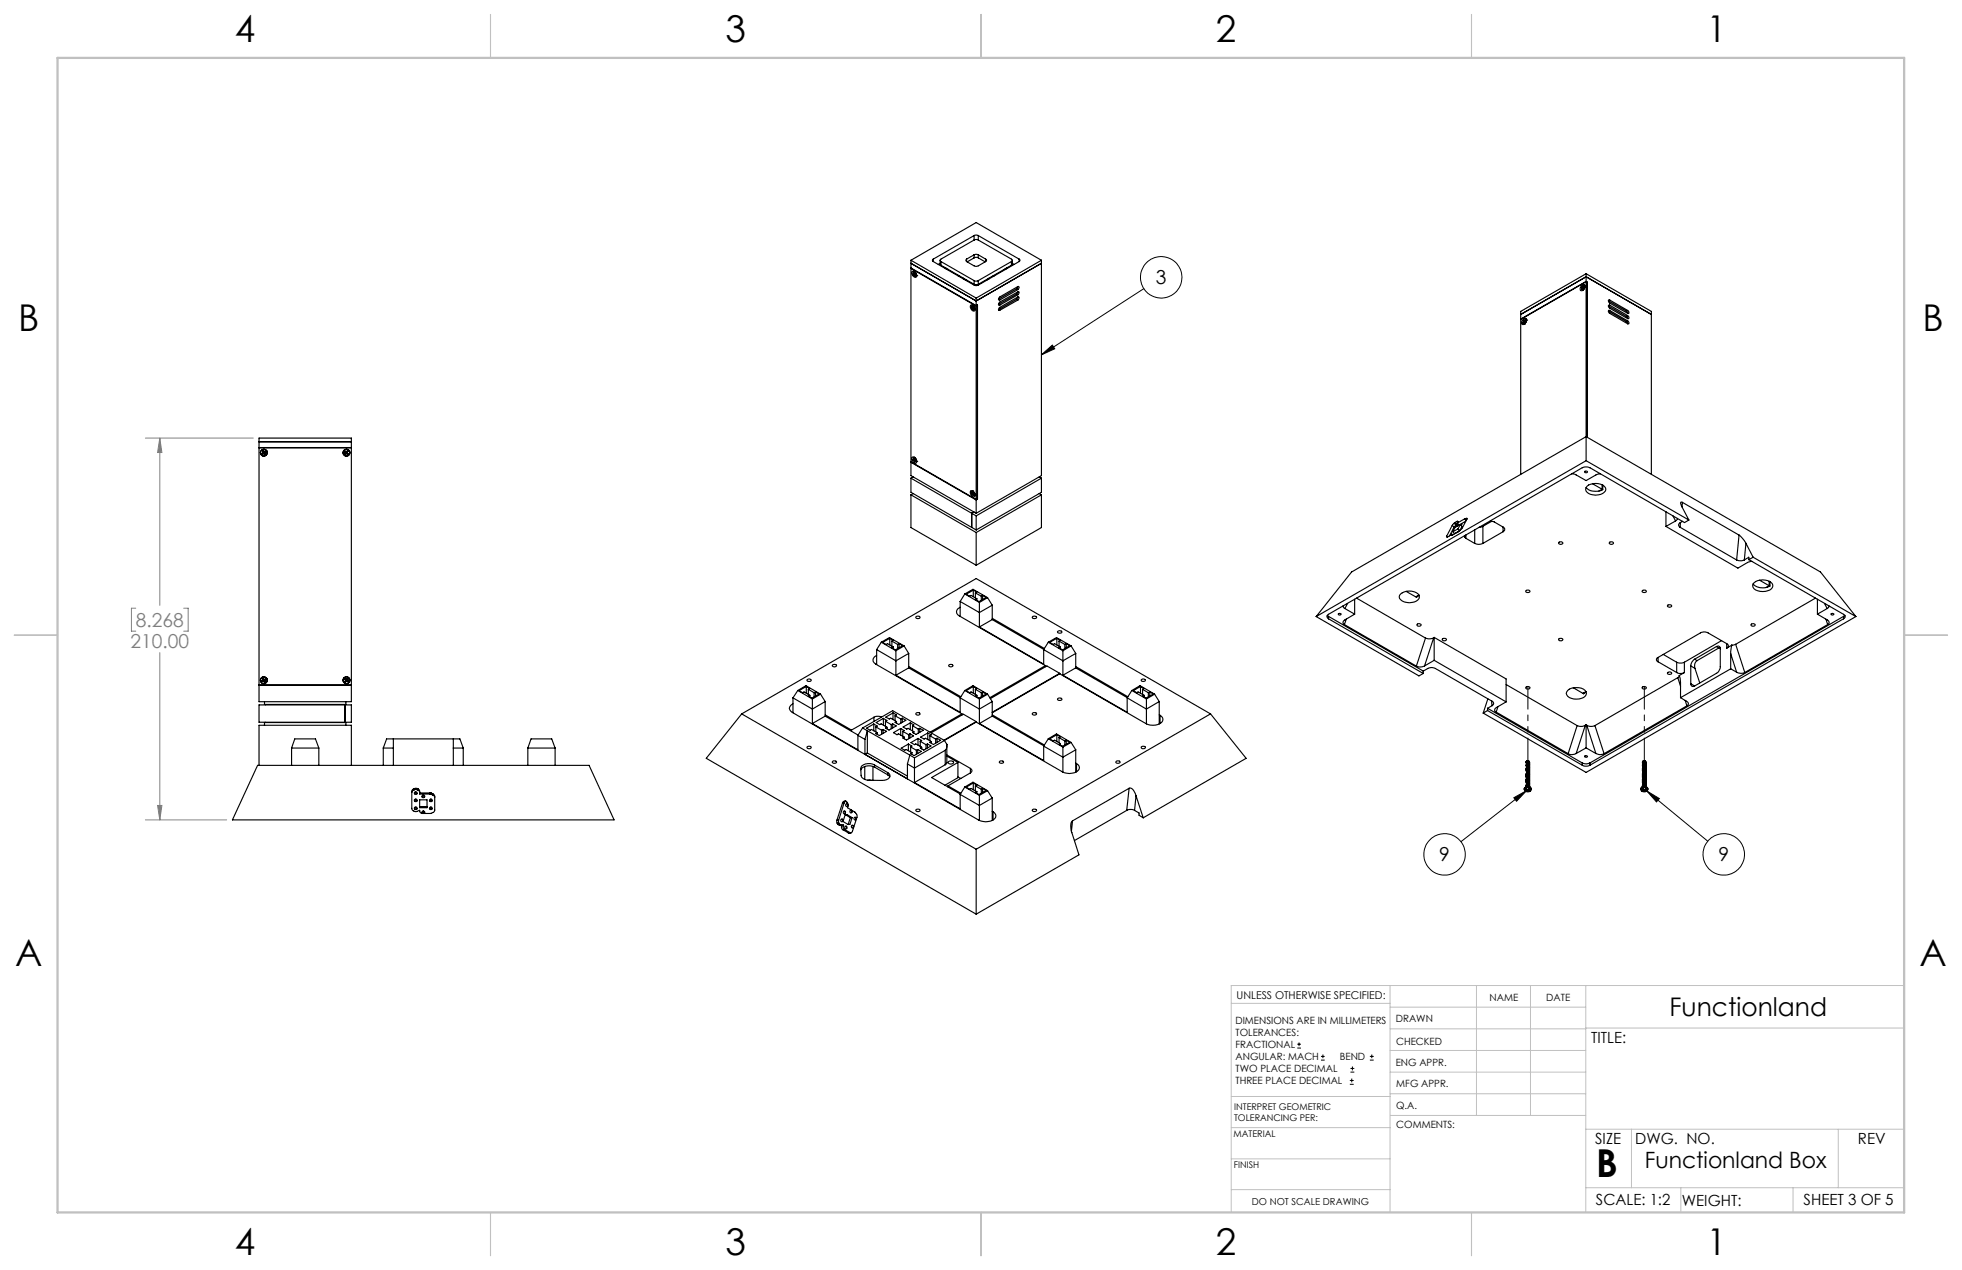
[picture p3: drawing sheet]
<svg xmlns="http://www.w3.org/2000/svg" width="432mm" height="279mm" viewBox="0 0 432 279" stroke-linecap="round" stroke-linejoin="round" font-family="sans-serif">
<g fill="none" stroke="#000" stroke-width=".22">
<path d="M229.2 78.1l2.4-2.2 .5 .8zM251.7 63.5l-22.5 14.6M333.2 175.5l2.8-1.5-2.2 2.3zM336 174l-14.5 11.2M362.4 174l13.4 11.1M362.4 174l2.8 1.7-.6 .7zM285.5 230.6h.8M285.5 229.7h.8M285.9 229.3v.9M290.7 233.2h.8M290.7 232.4h.8M291.1 232v.8"/>
<path d="M297.1 238.5h.8M297.1 237.7h.8M297.2 235.9h.9M297.2 235.1h.9M297.5 237.3v.8M297.6 234.6v.9M301.5 233.2h.8M301.5 232.4h.8M301.9 232v.8"/>
<circle cx="255.6" cy="61" r="4.6"/>
<circle cx="317.9" cy="188" r="4.6"/>
<circle cx="379.4" cy="188" r="4.6"/>
</g>
<path d="M32 96.4h23.7M35.2 96.4l.4 3.2h-.9zM35.2 96.4v36.8M29.9 133.8h-1v5.1h1M40.4 133.8h1v5.1h-1M35.2 143.6v36.8M34.7 177.2h.9l-.4 3.2zM32 180.4h17.9" fill="none" stroke="#808080" stroke-width=".22"/>
<g fill="none" stroke="#c0c0c0" stroke-width=".22">
<path d="M305.9 216.8v49.9M324.9 216.8v28.6M336.8 216.8v28.6M349 216.8v49.9M419.1 216.8h-148.1v49.9M271 220.7h34.9M305.9 231.1h43.1M305.9 226.3h43.1M305.9 221.6h43.1M305.9 235.9h43.1M349 226.2h70.1M271 255h34.9"/>
<path d="M271 248.1h35M271 241.2h35M305.9 240.6h43.1M306 245.4h43M349 248.4h70.1M359.1 248.4v12.9M404.6 248.4v12.9M271 261.7h34.9M349 261.3h70.1M369.9 261.3v5.4M394.6 261.3v5.4"/>
</g>
<path d="M108 3.2v9.5M215.9 3.2v9.5M323.8 3.2v9.5M3.1 139.7h9.6M419.1 139.7h9.5M108 266.7v9.6M215.9 266.7v9.6M323.8 266.7v9.6" fill="none" stroke="#c0c0c0" stroke-width=".25"/>
<path d="M12.7 12.7h406.4v254h-406.4z" fill="none" stroke="#c0c0c0" stroke-width=".5"/>
<path d="M229.2 78.1l2.4-2.2 .5 .8zM362.4 174l2.8 1.7-.6 .7zM333.2 175.5l2.8-1.5-2.2 2.3z" fill="#000"/>
<path d="M35.2 96.4l.4 3.2h-.9zM34.7 177.2h.9l-.4 3.2z" fill="#808080"/>
<g fill="none" stroke="#000" stroke-width=".25">
<path d="M200.5 57.3v1.6l14.3 8.3M200.5 59.1v42.5l14.3 8.3M200.5 59.1l14.3 8.2M200.5 57.3l14.3-8.3 14.4 8.3M200.5 57.3l14.3 8.3M200.5 57.9l14.3 8.3 14.4-8.3M200.6 59l-.1 .1M200.8 59.7a.86 .86 0 0 1 .8 1.3 .84 .84 0 0 1-.8-.4 .84 .84 0 0 1 0-.9zM201.2 59.7h.1M201.2 59.7l.4 .4 .2 .5M205.4 57.5l9.3 5.3 .6-.1 9-5.2M205.4 57a.29 .29 0 0 0-.2 .3 .29 .29 0 0 0 .2 .2"/>
<path d="M205.4 57v.5M206.9 57.3v.9l.2 .1M206.9 57.9l-.4 .3M207.1 57.5l7.3 4.2M207.1 58.3l7.3 4.2M207.1 57.5v.8M208.1 58.9l-.1 .2M208.2 59v.2M208.6 59.2l-.1 .1M212.7 57.5l2 1.1 .6-.1 1.6-1M212.7 57a.29 .29 0 0 0-.2 .3 .29 .29 0 0 0 .2 .2M212.7 57v.5"/>
<path d="M214.4 51.8h.9M214.4 52.8l.4-.1 .5 .1M214.4 52.8l-7.3 4.2a.29 .29 0 0 0-.2 .3 .29 .29 0 0 0 .2 .2M214.4 56.1h.9M214.4 56.7h.9M214.4 51.8l-9 5.2M214.4 56.1l-1.7 .9M214.4 51.8v1M214.4 56.1v.6M214.4 56.7l-1.5 .9M215.3 52.8l7.3 4.2a.29 .29 0 0 1 .2 .3 .29 .29 0 0 1-.2 .2M215.3 51.8l9 5.2"/>
<path d="M215.3 56.1l1.6 .9M215.3 51.8v1M215.3 56.1v.6M215.3 56.7l1.5 .9M216.9 57a.27 .27 0 0 1 .2 .3 .27 .27 0 0 1-.2 .2M216.9 57v.5M221.1 59.2l.1 .1M221.5 59v.2M221.6 58.9l.1 .2M222.6 57.5l-7.3 4.2M222.6 57.5v.8M222.6 58.3l-7.3 4.2"/>
<path d="M222.8 57.3v.9l-.2 .1M222.8 57.9l.4 .3M224.3 57a.29 .29 0 0 1 .2 .3 .29 .29 0 0 1-.2 .2M224.3 57v.5M229.2 57.3v47.3l-14.4 8.3M229.2 57.3l-14.4 8.3M201 60.4h.1M201 60.3v.1M201.1 60.1l-.1-.2 .3 .4M201.1 60.4l.1 .1M201.1 60.1v.2M201.1 60.3h.1"/>
<path d="M201.1 60.3h-.1M201.1 60.3l.1-.1-.2 .1M201.2 60.1h-.1M201.2 60.3l-.2 .1M201.2 60.5l.1 .1M201.3 60.6v.1M201.3 60.3h-.1M201.3 60.3h.2l-.1 .1M201.3 60.4l.1 .3M201.3 60.5v.1M201.3 60.3l-.2 .1M201.4 60.7h-.1"/>
<path d="M201.4 60.4h-.1M201.4 60.4l.1-.1-.2 .1M201.5 60.3l-.3 .2M201.8 60.6h.1M211.1 60.7h-.2M212.1 61.2l-.1 .1M212.2 61.3v.2M212.6 61.5l-.2 .1M213.6 67.1a.87 .87 0 0 1 .9 1.3 .9 .9 0 0 1-.9-1.3zM213.8 67.5l.1 .1M213.9 67.9h.1M213.9 67.4l-.1 .1"/>
<path d="M213.9 67.6l.1 .1M213.9 67.4l.1 .1M213.9 67.8v.1M214 67.7l.2-.2 .1 .2-.1 .1M214 67.5l.1 .1M214 67.7l-.1 .1M214 67.9h.1M214 67.5l-.1 .1M214 67.8l.1 .1M214.1 67.1h.1M214.1 67.1l.4 .5 .1 .5M214.1 67.9l.1 .1"/>
<path d="M214.2 68l.1 .2M214.2 67.8v.1M214.2 67.7l-.3 .2M214.2 67.8l-.1 .1M214.2 67.8l-.2 .1M214.2 67.7l-.3 .1M214.2 67.9l.1 .3M214.2 67.9v.1M214.3 67.6l-.1 .1M214.3 68.1v.1M214.4 61.7h.9M214.4 62.5h.9"/>
<path d="M214.4 61.7v.8M214.6 68.1h.1M214.8 62.7v.1M214.8 65.6v1.6M214.8 67.3v42.6M214.8 67.2l.3-.1v42.7M215.1 67.1l-.3 .2M215.3 61.7v.8M217.1 61.5l.1 .1M217.5 61.3v.2M217.6 61.2l.1 .1M218.5 60.7h.3"/>
<path d="M223.7 63.5l-4 2.3 .3 .2M223.7 63.5l.3 .2M223.7 64.7l-4 2.3 .3 .1M223.7 64.7l.3 .1M223.7 65.8l-4 2.3 .3 .2M223.7 65.8l.3 .2M224 64.2l-4 2.3-.3 .5 .2 .2 .1-.1M224 64.2h.2l.1 .1-.3 .5M224 65.3l-4.1 2.4-.2 .4 .2 .2h.1M224 65.3l.3 .2-.3 .5M224 63l-4 2.3-.3 .5 .3 .2M224 63l.3 .2-.3 .5"/>
<path d="M224 63l-.3 .5M224 64.2l-.3 .5M224 65.3l-.3 .5M224 64.8l-4 2.3M224 66l-4 2.3M224 63.7l-4 2.3M334.7 69.2l14.4-8.3 14.3 8.3M334.7 70.2h.1M335.1 71h.1M335.2 70.3l.6-.3a.8 .8 0 0 1 0 1 .8 .8 0 0 1-.8 .3l-.1-.5zM335.2 70.6h.1M335.2 70.9l-.1 .1"/>
<path d="M335.2 70.9h.2M335.2 70.6h.2M335.3 70.6v.1M335.3 70.7l-.1 .2M335.3 70.7l.3 .2M335.3 70.6l.3 .2M335.4 70.5l-.2 .1M335.4 70.5l.1 .1M335.4 70.5l.2 .1h-.1M335.4 70.8l-.2 .3-.1-.1M335.4 70.8l.1 .1M335.4 70.8l.2 .1h-.1"/>
<path d="M335.4 70.6l.2 .1M335.5 71.3h.1M335.5 70.6h-.1M335.6 70.5l.1-.2-.1 .3M335.6 70.8v.1M335.6 70.5l-.1 .1M335.6 70.5h.1M335.6 70.9h-.1M335.6 70.6v.2M336 70.4h.1M336 70.4l-.2 .5-.3 .4M348.1 63.6v.1"/>
<path d="M348.1 63.1v.2M348.1 63.1l.1 .1M348.1 63.1l.2 .2M348.1 63.3l.1 .1M348.1 63.3l.3 .1M348.2 63.5l-.1 .1M348.2 63.5h.1M348.2 63.4v.1M348.2 63.4h.1M348.2 63.2l.3 .2M348.2 62.7l.5-.1a.8 .8 0 0 1 0 .9 .8 .8 0 0 1-.9 .4v-.5zM348.3 63.3l-.1 .1"/>
<path d="M348.3 63.3l.2 .1M348.3 63.1l-.1 .1M348.3 63.1l.2 .3M348.4 63l-.1 .1M348.4 63v.1M348.4 63.4l-.3 .2M348.4 62.9h.1M348.4 63.1l.1 .2M348.4 62.9v.1M348.5 63.3h.1l-.2 .1M348.5 63.3h.1M348.5 63.4h.1"/>
<path d="M348.5 62.9l-.1 .2M348.8 63h.1M348.8 63l-.1 .5-.4 .4M349.1 60.2v1.7M349.1 62v39.4M349.1 60.2l-14.4 8.3v1.7M349.1 62l-14.4 8.3v34.1M349.1 62l.3 .2M349.1 60.2l14.3 8.3v35.9M349.1 61.9l.3 .2M349.1 61.9l-14.4 8.3M349.4 62.1v34.1"/>
<path d="M349.4 62.1h-.1M354.3 67.1a.34 .34 0 0 0-.4 .4 .34 .34 0 0 0 .4 .3l3.9 2.3M354.3 68.3h-.3v.1l.2 .5 4 2.3M354.3 66a.34 .34 0 0 0-.4 .3 .34 .34 0 0 0 .4 .4l3.9 2.2M354.3 67.1l3.9 2.3M354.3 68.3l3.9 2.3M354.3 66l3.9 2.3M354.3 68.3l-.3 .1 3.9 2.3M354.3 67.1l-.3 .2 3.9 2.3M354.3 66l-.3 .2 3.9 2.2M357.9 70.7l.3 .5M357.9 69.6l.3 .5"/>
<path d="M357.9 68.4l.3 .5M358.2 69.4a.34 .34 0 0 1 .3 .4 .34 .34 0 0 1-.3 .3M358.2 70.6l.3 .3-.1 .4-.2-.1M358.2 68.3l.3 .4-.1 .3-.2-.1M358.2 70.6l-.3 .1M358.2 69.4l-.3 .2M358.2 68.3l-.3 .1M57 96.4h20.3v58h-20.3zM57 98.5h20.3M57 97.2h20.3M57.6 99.7l.1 .2M57.6 99.7l.1 .1"/>
<path d="M57.7 99.8h.1M57.7 99.8v.1M57.8 99.3l.1 .1M57.8 99.3h.1M57.8 99.7h.1M57.8 99.7h-.2M57.8 99.7l-.1 .1M57.9 99.8h.1M57.9 99.8h-.2M57.9 99.4h.1M57.9 99.4l.1 .2M57.9 99.8l-.2 .1"/>
<path d="M57.9 99.4v.2M57.9 99.2l-.1 .1M57.9 99.2h.1M57.9 99.2l.1 .1M57.9 99.6l-.1 .1M57.9 99.6h.1M58 99.6l-.2 .1M58 99.3h.1M58 99.3l.1 .2M58 99.3l.1 .1M58 99.7l.1 .1M58 99.7l-.1 .1"/>
<path d="M58 99.8h-.1M58 99.8h.1M58 99.7v.1M58.1 99.4v.1M58.1 99.8h.1M58.1 99.8l.1 .2M58.2 99.6v.2M58.2 99.6h.1M58.2 100h.1M58.2 99.8l.1 .1M58.2 99.4l-.1 .1M58.2 99.4h.1"/>
<path d="M58.2 99.4h-.1M58.2 99.8h.1M58.3 99.5h.1M58.3 99.5l-.1 .1M58.3 99.9l-.1 .1M58.4 99.3l.1 .1M58.4 99.3l-.2 .1M58.4 99.3h.1M58.5 99.4h.1M58.5 99.4l-.2 .1M75.9 99.4h.1M75.9 99.4l.1 .1"/>
<path d="M75.9 99.9l.1 .1M75.9 99.9h.1M76 99.3l-.1 .1M76 99.9h.1M76 99.3h.1M76 99.3l.1 .1M76 99.5l.1 .1M76 99.5h.1M76 99.9v.1M76 99.7l.1 .1M76.1 99.8l-.1 .1M76.1 99.4l.1 .1"/>
<path d="M76.1 99.4h.1M76.1 99.6l-.1 .1M76.1 99.6v.2M76.1 99.8l-.1 .2M76.1 99.6h.1M76.1 99.8h.1M76.2 99.4v.1M76.3 99.7l.1 .1M76.3 99.7l-.2 .1M76.3 99.7v.1M76.3 99.8h-.2M76.3 99.8h.1"/>
<path d="M76.3 99.6l.1 .1M76.3 99.3l-.1 .1M76.3 99.6h.1M76.3 99.3l.1 .1M76.4 99.4l-.2 .1M76.4 99.8l.1 .1M76.4 99.6l.1 .1M76.4 99.2l.2 .1M76.4 99.4l-.1 .2M76.4 99.2h.1M76.4 99.4h.1M76.4 99.4v.2"/>
<path d="M76.4 99.2l-.1 .1M76.4 99.2v.2M76.4 99.7l.2 .1M76.5 99.7l.1 .1M76.5 99.7l-.1 .1M76.5 99.9h.1M76.6 99.8l-.1 .1M76.6 99.3l-.2 .1M76.6 99.8h.1M200.5 105.2l13.4 7.7M200.5 101.7v2.9l14.3 8.3M200.5 105.2v3.1l13.4 7.7"/>
<path d="M200.5 108.9v7.2l14.3 8.3M200.5 101.7l14.3 8.3M200.5 108.9l14.3 8.3M200.6 101.6l-.1 .1M200.8 100.5a.9 .9 0 0 1 .8 1.4 .9 .9 0 0 1-.8-1.4zM200.9 101.2l.2 .1M201 104.9l-.5 .3M201 108.6l-.5 .3M201.1 101.3h.1M201.1 101.1h-.2v.1M201.1 101.1h.1M201.1 101.1l-.2 .1"/>
<path d="M201.2 101l-.2-.2 .1 .3M201.2 101.3v.1M201.2 101l.1 .1M201.2 100.9l-.1 .1M201.2 100.6l.4 .4 .2 .5M201.2 101.4l.1 .2M201.2 101l-.1 .1M201.3 101.1l.1 .1M201.3 101.1h-.2M201.3 101.1l-.2 .2M201.3 101.3v.3M201.3 101.4h-.1"/>
<path d="M201.4 101.2h.1l-.1 .1M201.4 101.5l-.1 .1M201.4 101.3h-.1M201.4 101.3l.1-.1-.2 .1M201.4 101.2l-.2 .1M201.8 101.5h.1M213.6 108a.8 .8 0 0 1 .8 .4 .8 .8 0 0 1-.1 .9l-.4-.2-.3-.4zM213.8 108.3l.1 .1M213.9 108.3h-.1M213.9 108.8h.1M213.9 108.3l.1 .1M213.9 112.9v3.1"/>
<path d="M213.9 112.9l.9 .6M213.9 116l.9 .6M213.9 108.4l.1 .2M213.9 108.7v.1M214 108.4l.1 .1M214 108.6l-.1 .1M214 108.4h-.1M214 108.7h.1M214 108.7l-.1 .1M214.1 108h.1M214.1 108l.4 .4 .1 .5M214.1 108.8h-.1"/>
<path d="M214.1 108.8l.1 .1M214.1 108.5h.2M214.1 108.5l.1-.1-.2 .2M214.2 108.7l.1 .3M214.2 108.9l.1 .1M214.2 108.7l-.1 .1M214.2 108.7l-.2 .1M214.2 108.5l-.2 .2M214.2 108.8v.1M214.2 108.5l-.3 .2M214.3 108.5h-.1M214.3 108.5l-.1 .2"/>
<path d="M214.3 109h.1M214.3 112.6l-.4 .3M214.6 108.9h.1M214.8 110v2.9M214.8 113.5v3.1M214.8 117.2v7.2M215.1 109.8h.1M215.1 109.7l-.3 .2M215.1 109.8l-.3 .2M228.7 104.9l.5 .3M228.7 108.6l.5 .3M229.2 105.2l-14.4 8.3"/>
<path d="M229.2 105.2v3.1l-14.4 8.3M229.2 108.9v7.2l-14.4 8.3M229.2 108.9l-14.4 8.3M318.4 118v.1h.2M318.4 118l.2 .1M319.4 117.6v.2l.3-.1M319.4 117.6l.2 .1M319.5 117.5l-.9 .6M319.5 117.5l-.1 .1M319.5 117.5l.2 .2M319.6 117.7h.1M319.6 115.6l-1.2 2.4"/>
<path d="M319.6 115.6l.4 .4M320 116l-.9 1.8M320 115.1l-.4 .5M320 115.1l.4 .4M320.2 115l-.2 .1M320.2 115l.4 .4M320.4 115.5l-.4 .5M320.6 115.8l.2-.3-.4 .5M320.6 115.4l-.2 .1M320.6 114.7l-.4 .3M320.6 114.7l.2 .2M320.7 114.7l.2 .1-.2 .3"/>
<path d="M320.7 114.7h-.1M320.7 114.7l.2 .1M320.9 115.2l-.3 .2M320.9 116.3l.3 .4M320.9 116.3l-1.1 .7M321.1 116.9l-1.4 .8M321.1 116.9l-1 .5-.3-.4M321.4 115.4l.4 .4-.5 .9M321.4 115.4l-.5 .9M321.4 115.4l-1.2 .6-.4 1M321.5 115.5l.3-.2-.2 .3M322.3 114.2l-1.6 .9"/>
<path d="M322.3 114.2l.4 .3M322.4 117.8v.4M322.4 118.2l.2 .2M322.5 114.1l-.2 .1M322.5 114.1l.3 .2M322.6 114.7l-1.5 .8-.4-.4M322.6 118.4l2 1.2M322.6 117.7v.7M322.7 114.1h.2l-.1 .1-1 1.9-.7 .8M322.7 114.1h-.2M322.7 114.1l.2 .1M324.6 119.6a2.02 2.02 0 0 0 1.8 0"/>
<path d="M324.6 116.6v3M326.4 115.8l-.9 .2M326.4 115.8v3.8M327.8 114.7l1 .1 2 1.2M328.2 114.7l-1.8 1.1M330.8 116a.55 .55 0 0 1 .4 .5 .55 .55 0 0 1-.4 .5M330.8 117l-4.4 2.6M330.8 116v1M343.1 119.3l.6-.1 .2 .2a.44 .44 0 0 1-.4 .4 .44 .44 0 0 1-.5-.4zM345.9 104.2l.8 .2 2.4 1.3 2.3-1.3 .8-.2M348.8 103.7l.6 .1a.31 .31 0 0 1-.3 .2 .31 .31 0 0 1-.3-.2zM349.1 101.4l22.6 13"/>
<path d="M349.1 101.4l-59.4 34.2M349.3 107a3.1 3.1 0 0 1 4 .3 1.42 1.42 0 0 1-1.5 1.6 2.26 2.26 0 0 1-2.8-1.3zM350.5 106.4l2.1 1.2M352.6 107.6l-.7 .4M352.6 106.6v1M352.7 106.7v1a3.1 3.1 0 0 1-3.6-.5M354.3 119.3l.5-.1 .3 .2a.44 .44 0 0 1-.5 .4 .44 .44 0 0 1-.4-.4zM366.6 115.8l15.9 9.2 2.3-1.4 .8-.1M366.6 112.6v3.2M368.2 113.5l.6 1.1M368.8 114.6l-2.2 1.2M369.2 114.1l-.4 .5"/>
<path d="M369.7 116l12.5 7.2M369.9 115l-.2 1M370.3 110.5l-.4 .1 .1 .5 1.7 3.3M370.3 110.5l12.4 7.2M370.3 110.5l-.1 1M370.3 114.7l-.6 .3a.54 .54 0 0 0-.3 .5 .54 .54 0 0 0 .3 .5M371.7 114.4l-1 .6-20.8-12.1a2.12 2.12 0 0 0-1.7 0l-55.8 32.2a.52 .52 0 0 0-.4 .5 .52 .52 0 0 0 .4 .5M382.7 117.7l1 1 .5 .8M382.7 117.7l-.5 5.5M384.2 119.5l1.6 3.1M384.2 119.5l-.3 3.7M201.6 135.7a.49 .49 0 0 1 .5-.2 .49 .49 0 0 1 .4 .4 .49 .49 0 0 1-.6 .2 .49 .49 0 0 1-.3-.4z"/>
<path d="M211.3 133.6a1 1 0 0 0-.8 .9 1 1 0 0 0 .6 1l19 10.9M211.3 132.3v3.3M211.3 132.3l4.2 2.5 2.9-1.7M212.3 130.7l-1 1.6M212.3 130.7l3.2 1.8M212.3 130.7l1.8-1.1 3.2 1.9M214.2 129.8v1.5M214.2 129.8l-1.6 .9 .8 .5 .3-.2 1.3 .7M214.2 129.8l.8 .4-.3 .3M214.7 130.5v1.1M214.7 130.5l1.3 .7M215 131.7v.4"/>
<path d="M215.5 132.5v5.4M215.5 137.9l14.2 8.2v-3.2M216 131.2v.9M216.3 131v.9M216.3 131l.7 .4-1.5 1-.8-.5 .3-.2M216.3 131l-.3 .2M217.3 131.5l-1.8 1M217.3 131.5l1.1 1.6M218.4 133.1v3.2M218.4 136.3l11.3 6.6M218.4 136.3l-2.9 1.6M218.4 136l11.4 6.7"/>
<path d="M227.3 135.6l.3-.1 .5 .2a.44 .44 0 0 1-.4 .4 .44 .44 0 0 1-.5-.4zM232.8 138.9a.52 .52 0 0 1 .5-.2 .52 .52 0 0 1 .4 .4 .52 .52 0 0 1-.5 .2 .52 .52 0 0 1-.4-.4zM289.7 135.6l7.8-9.8 51.6-29.7 51.5 29.7 7.8 9.8M289.7 135.6l22.6 13.1 .9-.5M292.1 135.4l.3 .2M292.4 136.1l20.8 12.1M292.4 135.6l20.8 12M292.4 135.6v.5M294.5 135a.36 .36 0 0 1 .6 .2 .33 .33 0 0 1-.3 .1 .33 .33 0 0 1-.3-.3zM295.6 133.3l.4 .6M295.9 137.4l15.8 9.1M296 133.9l2.1 1.2"/>
<path d="M296.3 136.2l-.4 1.2M296.6 132.8l-.6 1.1M298.1 135.1l-2.1 1.3a.56 .56 0 0 0-.4 .5 .56 .56 0 0 0 .3 .5M298.1 131.8v3.3M298.6 131.6l15.1 8.8M308.3 130.7a3 3 0 0 1 4 .3 1.37 1.37 0 0 1-1.6 1.5 2.31 2.31 0 0 1-2.8-1.2zM309.5 130.1l2.1 1.2 .7-.4-.6 .5v-.2M311.9 137.4a.5 .5 0 0 1 .5-.2 .5 .5 0 0 1 .3 .4 .47 .47 0 0 1-.5 .2 .47 .47 0 0 1-.3-.4zM335.8 130a.47 .47 0 0 1 .5-.2 .47 .47 0 0 1 .4 .4 .49 .49 0 0 1-.5 .2 .49 .49 0 0 1-.4-.4zM361.4 130a.47 .47 0 0 1 .5-.2 .47 .47 0 0 1 .4 .4 .5 .5 0 0 1-.5 .2 .5 .5 0 0 1-.4-.4zM367 133.2a.49 .49 0 0 1 .5-.2 .49 .49 0 0 1 .4 .4 .5 .5 0 0 1-.5 .2 .5 .5 0 0 1-.4-.4zM382.2 123.2a2.12 2.12 0 0 0 1.7 0"/>
<path d="M384.9 123.1l20.8 12a.52 .52 0 0 1 .4 .5 .52 .52 0 0 1-.4 .5M384.9 123.1v-.5l-1 .6M385.4 137.4a.49 .49 0 0 1 .5-.2 .49 .49 0 0 1 .4 .4 .48 .48 0 0 1-.6 .2 .48 .48 0 0 1-.3-.4zM385.8 122.6l22.6 13M385.8 122.6l-.9 .5M386 128.2a3 3 0 0 1 4.1 .3 1.11 1.11 0 0 1-1.1 1.5 2.92 2.92 0 0 1-3.2-.8v-.7zM387.2 127.6l2.2 1.3M389.4 128.9l-.7 .4M389.4 127.9v1M389.5 128v.9a3 3 0 0 1-3.7-.5M399.6 131.6l-17.6 10.1M400 135.1l2.1 1.3a.54 .54 0 0 1 .5 .5 .54 .54 0 0 1-.4 .5"/>
<path d="M400 131.8v3.3M401.5 132.8l.6 1.1M401.8 136.2l.4 1.2M402.1 133.9l-2.1 1.2M402.2 137.4l-18.2 10.6M402.6 133.3l-.5 .6M403 135a.36 .36 0 0 1 .6 .2 .33 .33 0 0 1-.4 .1 .33 .33 0 0 1-.2-.3zM405.7 135.6l-55.8 32.3M405.7 136.1l-55.8 32.2M405.7 135.6v.5M406 135.4l-.3 .2M408.4 135.6l-59.3 34.3-22.7-13"/>
<path d="M57 155.1h20.3v3.8h-20.3zM57 150.7h20.3M57 150.8h20.3M57.6 149.8l.1 .1M57.6 149.8h.1M57.7 149.8v.1M57.7 149.9h.1M57.8 149.3l.1 .1M57.8 149.7l-.2 .1M57.8 149.7h.1M57.9 149.8l-.2 .1M57.9 149.8h.1"/>
<path d="M57.9 149.4l.1 .2M57.9 149.4v.2M57.9 149.6l-.1 .1M57.9 149.6h.1M58 149.2l-.2 .1M58 149.3h-.2M58 149.6l-.2 .1M58 149.2v.2M58 149.2v.1M58 149.3v.1M58 149.4l.1 .1M58 149.8l.1 .1"/>
<path d="M58 149.4h.1M58 149.8h-.1M58 149.8h.1M58.1 149.9l.1 .2M58.1 149.9h.1M58.1 149.9l.1 .1M58.1 149.5h.1M58.2 149.7v.2M58.2 149.7h.1M58.2 150v.1M58.2 149.9l.1 .1M58.2 154.4v.6h17.9v-.6"/>
<path d="M58.2 159.6v-.6h17.9v.6M58.3 149.5h-.2M58.3 149.5h.1M58.3 150l-.1 .1M58.3 149.6l-.1 .1M58.3 150h-.1M58.3 149.6h.1M58.4 155v.1M58.4 158.9v.1M58.4 149.4l.1 .1M58.4 149.4l-.1 .1M58.4 149.4h.1"/>
<path d="M58.5 149.5h.1M58.5 149.5l-.2 .1M75.8 149.4l.2 .1M75.8 149.4h.1M75.9 149.9l.2 .1M75.9 149.9h.1M75.9 155v4M76 149.3l-.2 .1M76 149.9l.1 .1M76 149.4h-.1M76 149.3l.1 .1M76 149.3v.1"/>
<path d="M76 149.4l.1 .1M76 149.5l.1 .1M76 149.5l.1 .2M76 149.8l-.1 .1M76 149.8h.1M76.1 149.5h.1M76.1 150h.1M76.1 149.8l-.1 .1M76.1 149.4l.1 .1M76.1 149.7l-.1 .1M76.1 149.4v.1M76.1 149.6v.2"/>
<path d="M76.1 149.6v.1M76.1 149.9v.1M76.1 149.9h.1M76.2 149.9l-.1 .1M76.2 149.5h.1M76.3 149.8h.1M76.3 149.8l-.2 .1M76.3 149.8l-.1 .1M76.3 149.6l.2 .2M76.3 149.4l-.1 .1M76.3 149.4l.1 .1M76.4 149.5l-.1 .1"/>
<path d="M76.4 149.6l.1 .2M76.4 149.8l.2 .2M76.4 149.6h-.1M76.4 149.3l.2 .1M76.4 149.3l-.2 .2M76.4 149.5v.1M76.4 149.3l-.1 .1M76.4 149.3h.1M76.5 149.8h.1M76.5 149.8l.1 .1M76.6 149.4h.1M76.6 149.4l-.2 .1"/>
<path d="M76.6 149.9v.1M76.6 149.9h.1M163.2 157.1l-7.8 9.7 59.4 34.3M163.2 157.1l51.6 29.7M163.2 157.1l51.6-29.8 51.6 29.8M174.5 154.8l-.1 .1a.96 .96 0 0 0-.7 .9 .96 .96 0 0 0 .7 .9l41 23.7a3.1 3.1 0 0 0 3.7-.6 1.01 1.01 0 0 0-.6-1.2M174.5 153.5v3.3M174.5 153.5l4.3 2.5 2.8-1.7M175.6 151.9l-1.1 1.6M175.6 151.9l3.2 1.9M175.6 151.9l1.8-1.1 3.2 1.9M177.4 151l.8 .5-.3 .2"/>
<path d="M177.4 151l-1.5 .9 .7 .5 .4-.2 1.2 .8M177.4 151v1.5M177.6 149.5a.49 .49 0 0 1 .5-.1 .49 .49 0 0 1 .4 .4 .49 .49 0 0 1-.5 .1 .49 .49 0 0 1-.4-.4zM177.9 151.7l1.3 .7M177.9 151.7v1.1M178.2 153v.3M178.8 159.2l10 5.8v-3.2M178.8 153.8v5.4M179.2 152.4v.9M179.5 152.2l.8 .5-1.6 .9-.8-.5 .3-.1M179.5 152.2l-.3 .2M179.5 152.2v.9"/>
<path d="M180.6 152.7l-1.8 1.1M180.6 152.7l1 1.6M181.6 157.6l-2.8 1.6M181.6 157.6l7.2 4.1M181.6 154.3v3.3M181.6 157.3l5.8 3.3M183.2 146.3a.49 .49 0 0 1 .5-.2 .49 .49 0 0 1 .4 .4 .49 .49 0 0 1-.5 .2 .49 .49 0 0 1-.4-.4zM192.3 159.3l-1.6 .9 .8 .5 .3-.2 1.3 .7M192.3 159.3l.8 .4-.3 .2M192.3 159.3v1.5M192.3 157.8l-4.9 2.8M192.3 157.8v.9"/>
<path d="M192.8 159.9l1.2 .8M192.8 159.9v1.1M192.9 144.2a1 1 0 0 0-.8 .9 1 1 0 0 0 .7 1l18.9 11M192.9 142.9v3.3M192.9 142.9l4.3 2.5 2.8-1.6M194 141.3l-1.1 1.6M194 141.3l3.2 1.9M194 141.3l1.8-1 3.2 1.8M194 157.8a1.87 1.87 0 0 0-1.7 0M194.4 158l-1.6 1 .8 .4 .3-.2 1.3 .8M194.4 158l.8 .5-.3 .2M194.4 158v1.5"/>
<path d="M194.9 158.7l1.2 .7M194.9 158.7v1.1M195.2 160v.3M195.8 140.4l-1.6 .9 .8 .5 .3-.2 1.3 .7M195.8 140.4l.8 .5-.3 .1M195.8 140.4v1.5M196.1 159.4v.9M196.3 141l1.3 .8M196.3 141v1.2M196.5 159.2l.7 .5-1.5 .9-.8-.4 .3-.2M196.5 159.2l-.4 .2M196.5 159.2v.9"/>
<path d="M196.5 156.8l-1.6 1 .8 .4 .3-.2 1.3 .8M196.5 156.8l.8 .5-.3 .2M196.5 156.8v1.5M196.6 142.3v.4M197 157.5l1.3 .7M197 157.5v1.1M197.2 148.6l14.1 8.1v-3.2M197.2 143.2v5.4M197.3 158.8v.3M197.6 141.8v.9M197.9 141.6l.7 .5-1.5 .9-.8-.5 .3-.2M197.9 141.6l-.3 .2"/>
<path d="M197.9 141.6v.9M198.3 158.2v.9M198.6 158l-.3 .2M198.6 158l.8 .5-1.6 .9-.8-.5 .3-.1M198.6 158v.9M199 142.1l-1.8 1.1M199 142.1l1 1.7M200 143.8v3.1M200 146.9l-2.8 1.7M200 146.9l11.3 6.6M200 146.6l11.5 6.7M200.3 159l-1.5 .9 .8 .5 .2-.2 1.3 .8"/>
<path d="M200.3 159l.8 .5-.3 .2M200.3 159v1.5M200.8 159.7l1.3 .7M200.8 159.7v1.1M201.6 157a.47 .47 0 0 1 .5-.3 .47 .47 0 0 1 .4 .5 .49 .49 0 0 1-.6 .2 .49 .49 0 0 1-.3-.4zM208.8 146.3a.49 .49 0 0 1 .5-.2 .49 .49 0 0 1 .4 .4 .5 .5 0 0 1-.5 .2 .5 .5 0 0 1-.4-.4zM211.3 153.5l4.2 2.5 2.9-1.7M211.7 157.1l-7 4M211.7 157.1v.2M212.3 151.9l-1 1.6M212.3 151.9l3.2 1.9M212.3 151.9l1.8-1.1 3.2 1.9"/>
<path d="M214.2 151v1.5M214.2 151l.8 .5-.3 .2M214.2 151l-1.6 .9 .8 .5 .3-.2 1.3 .8M214.7 151.7v1.1M214.7 151.7l1.3 .7M214.8 158.9l19 10.9a3.1 3.1 0 0 0 3.7-.6 .96 .96 0 0 0-.6-1.2M214.8 158.8l-2.8-1.7-7.1 4.1M214.8 158.8l-7 4M214.8 158.9l-13.5 7.8M214.8 158.8v.1M215 153v.3M215.5 153.8v5.4"/>
<path d="M215.5 159.2l14.2 8.1v-3.2M216 152.4v.9M216.3 152.2v.9M216.3 152.2l.7 .5-1.5 .9-.8-.5 .3-.1M216.3 152.2l-.3 .2M217.3 152.7l-1.8 1.1M217.3 152.7l1.1 1.6M218.4 154.3v3.3M218.4 157.6l-2.9 1.6M218.4 157.6l11.3 6.5M218.4 157.3l11.4 6.6M227.3 156.8h.7a.4 .4 0 0 1-.2 .6 .4 .4 0 0 1-.5-.2l-.1-.1z"/>
<path d="M229.7 142.9l4.2 2.5 2.8-1.6M230.1 146.4l-12.3 7.1M230.1 146.4v.3M230.7 141.3l-1 1.6M230.7 141.3l3.2 1.9M230.7 141.3l1.8-1 3.2 1.8M232.6 140.4l.8 .5-.3 .1M232.6 140.4v1.5M232.6 140.4l-1.6 .9 .8 .5 .3-.2 1.3 .7M232.8 153.7a.5 .5 0 0 1 .5-.2 .5 .5 0 0 1 .4 .5 .52 .52 0 0 1-.5 .1 .52 .52 0 0 1-.4-.4zM233.1 141v1.2M233.1 141l1.3 .8"/>
<path d="M233.2 148.2l19 11a2.92 2.92 0 0 0 3.7-.6 .96 .96 0 0 0-.6-1.2M233.2 148.1l-14.8 8.6M233.2 148.1v.1M233.2 148.1l-2.8-1.6-12.5 7.2M233.2 148.2l-14.8 8.6M233.4 142.3v.4M233.9 143.2v5.4M233.9 148.6l14.2 8.1v-3.2M234.4 141.8v.9M234.7 141.6v.9M234.7 141.6l.7 .5-1.5 .9-.8-.5 .3-.2M234.7 141.6l-.3 .2"/>
<path d="M235.7 142.1l-1.8 1.1M235.7 142.1l1 1.7M236.7 143.8v3.1M236.7 146.9l-2.8 1.7M236.7 146.9l11.4 6.6M236.7 146.6l11.5 6.7M248.1 153.5l4.2 2.5 2.8-1.7M249.1 151.9l-1 1.6M249.1 151.9l3.2 1.9M249.1 151.9l1.8-1.1 3.2 1.9M251 151l.8 .5-.3 .2M251 151l-1.6 .9 .8 .5 .3-.2 1.3 .8"/>
<path d="M251 151v1.5M251.2 149.5a.5 .5 0 0 1 .5-.1 .5 .5 0 0 1 .4 .4 .49 .49 0 0 1-.6 .1 .49 .49 0 0 1-.3-.4zM251.5 151.7l1.2 .7M251.5 151.7v1.1M251.8 153v.3M252.3 153.8v5.5M252.7 152.4v.9M253 152.2l.8 .5-1.6 .9-.7-.5 .3-.1M253 152.2l-.3 .2M253 152.2v.9M254.1 152.7l-1.8 1.1M254.1 152.7l1 1.6"/>
<path d="M255.1 154.3v5M255.1 157.3l.2 .1M255.3 157.4v1.8M266.4 157.1l-51.6 29.7M266.4 157.1l7.8 9.7-22.6 13.1M313.2 147.6l1-.5a1.78 1.78 0 0 1 1.7 0l12.5 7.2a.52 .52 0 0 1 .3 .5 .52 .52 0 0 1-.3 .5M313.2 147.6v.6M313.5 146.5l-.2 .1a1.79 1.79 0 0 1-1.6-.1M313.7 140.4l-2 6.1M315.5 140.3a1.98 1.98 0 0 1-1.8 .1M315.5 140.3l-2 6.2M315.6 145.3l-2.1 1.2"/>
<path d="M315.6 145.3l15.9 9.1M315.6 140.2l15.9 9.2v5M315.6 140.2l-.1 .1M315.6 140.2v5.1M317.4 140.6a.5 .5 0 0 1 .5-.2 .5 .5 0 0 1 .4 .4 .47 .47 0 0 1-.5 .2 .47 .47 0 0 1-.4-.4zM327.4 156.3l20.8 12M327.4 155.8l20.8 12.1M327.4 156.3l-1 .6M327.4 155.8v.5M327.4 153.7l-1 3.2M328.3 154.2l.1 1.1M328.4 155.3l-1 .5"/>
<path d="M329.3 156.7l15.8 9.1M329.7 155.5l-.4 1.2M331.5 154.4l-2.1 1.2a.55 .55 0 0 0-.4 .5 .55 .55 0 0 0 .3 .6M331.5 150.6l15.6 9M335.8 151.2a.49 .49 0 0 1 .5-.2 .49 .49 0 0 1 .4 .4 .47 .47 0 0 1-.5 .2 .47 .47 0 0 1-.4-.4zM343 140.6a.49 .49 0 0 1 .6-.2 .49 .49 0 0 1 .3 .4 .47 .47 0 0 1-.5 .2 .47 .47 0 0 1-.4-.4zM345 151.9a3 3 0 0 1 4.1 .3 1.09 1.09 0 0 1-1 1.4 2.88 2.88 0 0 1-3.3-.7l-.1-.4zM346.3 151.3l2.1 1.2 .6-.4-.5 .5v-.2M347.1 159.6l-2 6.2M348.9 159.6a2.03 2.03 0 0 1-1.8 0M348.9 159.6l-2 6.2M349.1 159.5v5"/>
<path d="M349.1 159.5l.1 .1M349.1 159.5l-.2 .1M349.2 159.6a2.03 2.03 0 0 0 1.8 0M349.2 159.6l2 6.2M351 159.6l2 6.2M361.4 151.2a.49 .49 0 0 1 .5-.2 .49 .49 0 0 1 .4 .4 .48 .48 0 0 1-.5 .2 .48 .48 0 0 1-.4-.4zM364.9 144.6a.5 .5 0 0 0-.3 .5 .5 .5 0 0 0 .3 .5M364.9 145.6l4.1 2.4M364.9 144.6v1M366 144l3 1.7M367 148a.49 .49 0 0 1 .5-.2 .49 .49 0 0 1 .4 .4 .5 .5 0 0 1-.5 .2 .5 .5 0 0 1-.4-.4zM369 148a1.8 1.8 0 0 0 1.7 0"/>
<path d="M369 145.7a2.12 2.12 0 0 0 1.7 0M369 145.7v2.3M369.3 149.1l-18.3 10.5M369.3 149.1l.6 1.9M369.6 148.6l-.3 .5M369.6 148.6l.3 1.6v3.3M369.9 153.5l1.3 .8a.54 .54 0 0 1 .4 .4 .54 .54 0 0 1-.3 .6M370.7 148l-1.1 .6M370.7 145.7v2.3M370.9 154.1l.4 1.2M371.3 155.3l-18.3 10.5M372.1 150.4a.53 .53 0 0 0 .3 .6 .53 .53 0 0 0 .6-.1"/>
<path d="M372.1 146.5v3.9M372.1 146.5l.9 .5M372.1 150.4l.9 .5M373 145a1.87 1.87 0 0 0-.9 1.5M373 145l.5 .3M373 147l1.1 3.2M373.5 145.3a1.46 1.46 0 0 0-.5 1.7M377.8 142.2a.53 .53 0 0 1 .5 0 .53 .53 0 0 1 .3 .5v3.9a1.87 1.87 0 0 1-.8 1.5l-4.8 2.8M377.8 142.2l-4.8 2.8M377.8 142.2l.5 .4M378.3 142.6l-4.8 2.7M378.6 142.5l-.3 .1"/>
<path d="M378.9 140.9l-8.2 4.8M380 141.6a.52 .52 0 0 1 .4 .5 .52 .52 0 0 1-.4 .5M380 141.6l-4.1-2.4a1.8 1.8 0 0 0-1.7 0l-9.3 5.4M380 141.6v1M380.9 147.1l-11 6.4M380.9 147.1l1.3 .8M380.9 143.8l1.3 4.1M380.9 143.8v3.3M381.1 141.9l-.2 1.9M381.1 141.9l-1.1 .7M382 141.7l-.9 .2M382 141.7l2 6.3"/>
<path d="M382.2 147.9a2.03 2.03 0 0 0 1.8 .1M56.7 168.4h72.9l5.5 12h-83.9zM57 168.4v-8.8h20.3v8.8M64.2 164.6h6M64.2 164.6v3.8M64.2 164.6l.7-2h4.5l.8 2M70.2 164.6v3.8M84.3 164.6h2.3M84.3 164.6v3.8M84.3 164.6l.8-2h16.1l.8 2M86.6 162.6v5.8M91 173.6l-.4 .5 .1 3.9 .2 .4 .6 .2 .9-.3a.6 .6 0 0 0 .6 .7h1.8l.8-.5 .1-3.4-.4-.4"/>
<path d="M91 173.8l-.4 .5M91 173.6v.2M91.2 173.7h.6M91.2 177.9l.2-.1 .4 .1M91.2 176.2l.3-.2 .3 .2M91.2 174.6l.3-.2 .3 .2M91.2 173.5l-.2 .1M91.2 173.7l-.2 .1M91.2 173.5v.2M91.8 173.5h-.6M91.8 173.5l.2 .1M91.8 173.7l.2 .1"/>
<path d="M91.8 173.5v.2M92 173.6l.3 .2 .1 .9h2.3M92 173.8l.4 .5M92 173.6v.2M92.4 176h1.6v1.7h-1.6zM92.4 174.4h2.3M92.4 177.4h1.6M92.9 178.8l.1-.1 .5 .1M92.9 175.3l.3-.1 .3 .1M92.9 178.8h.5M93 179a.3 .3 0 0 1-.1-.5 .3 .3 0 0 1 .5 0 .3 .3 0 0 1-.1 .5M94.5 177.9l.2-.1 .4 .1"/>
<path d="M94.5 176.2l.3-.2 .3 .2M94.7 174.4l.2 .1M94.7 174.7l.2 .1M94.7 174.4v.3M94.9 174.5l.4 .2M94.9 174.8l.4 .1M94.9 174.5v.3M95.3 174.9l.4 .5M95.3 174.7v.2M99.8 162.6v5.8M99.8 164.6h2.2M102 164.6v3.8"/>
<path d="M116.2 164.6h6M116.2 164.6v3.8M116.2 164.6l.7-2h4.5l.8 2M122.2 164.6v3.8M177.6 164.3a.49 .49 0 0 1 .5-.2 .49 .49 0 0 1 .4 .4 .47 .47 0 0 1-.5 .3 .47 .47 0 0 1-.4-.5zM183.2 167.6a.47 .47 0 0 1 .5-.3 .47 .47 0 0 1 .4 .5 .49 .49 0 0 1-.5 .2 .49 .49 0 0 1-.4-.4zM185.4 176.7l-1.2 3.7M185.8 176.6l-1.2 3.8M185.8 176.6l-.4 .1M186 176.3l.3 .1 .3 .4-.1 .9 1.7 1 .4 .7-1 3.5-.4 .3M186 178.5v.4M186 176.3h.1"/>
<path d="M186 179.2h.4l1.1 .7M186 179.2l-.5 1.5 1.2 .7M186 179.2l1.1 .7M186.1 176.3h-.4l-.3 .4M186.1 176.3l-.3 .3M186.5 176.9v.4M187.1 179.9l-.4 1.5M187.1 179.9h.4M187.4 160.6v.3M187.5 178.3v.4M187.5 179.9l-.5 1.5h-.3M188.4 179.9v.4"/>
<path d="M188.8 161.8l1.6 .9M189.8 160.2l6.7-3.8 11.4 6.5 .5 .9M189.8 160.2l1.1 .6M189.8 160.2l-1 1.6M190.3 168.6v2.9M190.4 165.9l9.3 5.4v-3.2M190.4 162.7v3.2M190.9 160.8l9.3 5.3M190.9 165.7l8.8 5M190.9 160.8v4.9M190.9 165.7l-.5 .2M190.9 160.8l-.5 1.9"/>
<path d="M191 171.6l.7 .1M192.1 168.6v3.1M192.5 168.3a2.41 2.41 0 0 0-3 .4v1.9a1.69 1.69 0 0 0 1.9 1.1h2.7a1.38 1.38 0 0 0 1.8-1.2l-.5-.5M192.5 168.8a2.24 2.24 0 0 0-3.1 .6M192.5 168.3l2.9 1.7M192.5 168.3v.5M192.5 168.8l2.9 1.7M193.1 161.2v.4M194 160.7v.8M194.3 160.5l.8 .4-1.6 .9-.7-.4 .3-.2M194.3 160.5l-.3 .2M194.3 160.5v.9"/>
<path d="M195.4 170.5l.4 .4M195.4 170v.5M198.2 160.3l-1.6 .9 .8 .4 .3-.2 1.3 .8M198.2 160.3l.8 .4-.3 .2M198.2 160.3v1.4M198.7 160.9l1.3 .7M198.7 160.9v1.1M199 162.2v.3M199.9 163.7l.8 .4-.3 .2M199.9 163.7l-1.6 .9 .8 .5 .3-.2 1.3 .7M199.9 163.7v1.5M200 161.6v.9"/>
<path d="M200.2 166.1l-.5 2M200.2 166.1l1.1 .6M200.3 161.4l.7 .5-1.5 .9-.8-.5 .3-.1M200.3 161.4l-.3 .2M200.3 161.4v.9M200.4 164.3l1.3 .8M200.4 164.3v1.1M200.7 165.6v.4M201.1 161v.3M201.3 166.7v5.5M201.3 172.2l10 5.7v-3.1M201.6 178.2a.49 .49 0 0 1 .5-.2 .49 .49 0 0 1 .4 .4 .47 .47 0 0 1-.6 .2 .47 .47 0 0 1-.3-.4z"/>
<path d="M201.7 165.1v.8M202 164.9l.8 .4-1.6 .9-.8-.4 .3-.2M202 164.9l-.3 .2M202 164.9v.9M202 162.5l.8 .4-.3 .2M202 162.5l-1.5 .9 .8 .4 .2-.1 1.3 .7M202 162.5v1.4M202.1 160.4v.9M202.4 160.2l.8 .5-1.6 .9-.8-.5 .3-.1M202.4 160.2l-.3 .2M202.4 160.2v.9M202.5 163.1l1.3 .7"/>
<path d="M202.5 163.1v1.1M202.8 164.4v.3M203.8 163.8v.9M204.1 163.7l.8 .4-1.6 .9-.8-.4 .3-.2M204.1 163.7l-.3 .1M204.1 163.7v.8M204.2 161.3l-1.6 .9 .8 .4 .3-.2 1.3 .8M204.2 161.3l.8 .4-.4 .2M204.2 161.3v1.4M204.6 161.9l1.3 .7M204.6 161.9v1.1M205 163.2v.3"/>
<path d="M205.9 162.6v.9M206.2 162.4l.8 .5-1.6 .9-.8-.5 .4-.1M206.2 162.4l-.3 .2M206.2 162.4v.9M208 165.1l-6.7 3.9-1.6-.9M208 168.2l-6.7 4M208 165.1v3.1M208.4 163.8v4.1l-.4 .3M208.4 163.8l-.1 .8-.3 .5M208.4 166.3l2.4 1.4M208.4 166.1l5.2 3M208.6 172.9l2.9 1.6"/>
<path d="M208.6 172.9v.2M208.7 167.6a.64 .64 0 0 1 .7-.2 .64 .64 0 0 1 .4 .5 .63 .63 0 0 1-.6 .2 .63 .63 0 0 1-.5-.5zM210.8 167.7l-5.8 3.4 6.3 3.6M210.8 167.7v3.4l-2.8 1.7M210.8 170.9l.7 .4M211.3 174.8l4.2 2.4 2.9-1.6M212.3 173.1l-1 1.7M212.3 173.1l3.2 1.9M212.3 173.1l1.8-1 3.2 1.9M213.6 169.1a.52 .52 0 0 1 .3 .4 .52 .52 0 0 1-.3 .5M213.6 170l-5 2.9M213.6 169.1v.9"/>
<path d="M214.2 172.3l.8 .4-.3 .2M214.2 172.3l-1.6 .9 .8 .4 .3-.1 1.3 .7M214.2 172.3v1.4M214.7 172.9l1.3 .7M214.7 172.9v1.1M215 174.2v.4M215.5 175v5.5M216 173.6v.9M216.3 173.5l.7 .4-1.5 .9-.8-.4 .3-.2M216.3 173.5l-.3 .1M216.3 173.5v.8M217.3 174l-1.8 1"/>
<path d="M217.3 174l1.1 1.6M218.4 175.6v4.9M218.4 178.5l.1 .1M218.5 178.6v1.8M220.1 167.5l.5-.1 .2 .2a.45 .45 0 0 1-.4 .3 .45 .45 0 0 1-.4-.3zM227.3 178.1l.5-.1 .3 .2a.44 .44 0 0 1-.4 .3 .44 .44 0 0 1-.5-.3zM229.7 164.1l4.2 2.5 2.8-1.6M230.7 162.5l-1 1.6M230.7 162.5l3.2 1.9M230.7 162.5l1.8-1 3.2 1.8M232.6 161.6l-1.6 1 .8 .4 .3-.2 1.3 .8M232.6 161.6l.8 .5-.3 .2"/>
<path d="M232.6 161.6v1.5M233.1 162.3l1.3 .7M233.1 162.3v1.1M233.4 163.6v.3M233.9 164.4v5.5M234.4 163v.9M234.7 162.8l.7 .5-1.5 .9-.8-.4 .3-.2M234.7 162.8l-.3 .2M234.7 162.8v.9M235.7 163.3l-1.8 1.1M235.7 163.3l1 1.7M236.7 165v4.9"/>
<path d="M236.7 167.9l.2 .1M236.9 168v1.8M245.6 167.6a.48 .48 0 0 1 .5-.2 .48 .48 0 0 1 .4 .4 .49 .49 0 0 1-.5 .2 .49 .49 0 0 1-.4-.4zM248 178.3a1.87 1.87 0 0 1 1.7 0M248 178.3l-11.5 6.6M248.5 173.4h.4l.4 .3 .7 1.3M248.5 173.4l-12.5 7.2M248.5 173.4l-.5 4.9M249.7 178.3l1 .6v.5l.9 .5M250 175l1.6 4.9M250 175l-.3 3.3M251.2 164.3a.5 .5 0 0 1 .5-.1 .5 .5 0 0 1 .4 .3 .47 .47 0 0 1-.6 .3 .47 .47 0 0 1-.3-.5z"/>
<path d="M335.5 173.4a.9 .9 0 0 1 1.5 .3 .92 .92 0 0 0-1.5 0zM335.5 173.6a.77 .77 0 0 1 .9-.4 .77 .77 0 0 1 .5 .7l-.5 .3a.64 .64 0 0 1-.9-.6zM335.7 173.1l.5-.1 .6 .2M335.8 173.1l-.1 .1M335.9 173.9l.1 .1M336 174.1h.1M336 173.6l.1 .1M336 173.6l-.2 .1 .1 .2M336 174h-.2l.2 .1M336 172.9h.4l.3 .2M336 172.8l-.2 .2M336 172.8l.2-.1 .5 .2"/>
<path d="M336 172.7l-.2 .2M336 172.7l.4-.1 .3 .2M336 172.5l-.2 .2M336 172.5h.4l.3 .2M336 172.4h.4l.3 .1M336 172.3l.4-.1 .3 .2M336 172.2l.4-.1 .3 .2M336 172l-.2 .2M336 172l.2-.1 .5 .3M336 171.9l-.2 .2M336 171.9l.4-.1 .3 .2M336 171.8l-.2 .1"/>
<path d="M336 171.8l.4-.1 .3 .2M336 171.7l-.2 .1M336 171.7l.4-.1 .3 .2M336 171.5l-.2 .2M336 171.5l.2-.1 .5 .2M336 171.4l-.2 .2M336 171.4l.4-.1 .3 .2M336 171.2l-.2 .2M336 171.2h.4l.3 .2M336 171.1l.2-.1 .5 .2M336 171l.4-.1 .3 .2M336 170.9l-.2 .1"/>
<path d="M336 170.9l.4-.1 .3 .2M336 170.7l-.2 .2M336 170.7l.4-.1 .3 .3M336 170.6l-.2 .2M336 170.6l.2-.1 .5 .2M336 170.5l-.2 .1M336 170.5l.4-.1 .3 .2M336 170.3l-.2 .2M336 170.3h.4l.3 .2M336 170.2l-.2 .2M336 170.2l.2-.1 .5 .2M336 170.1l-.2 .2"/>
<path d="M336 170.1l.4-.1 .3 .2M336 169.9h.4l.3 .2M336 169.8l.2-.1 .5 .2M336 169.7l.4-.1 .3 .2M336 169.5h.4l.3 .2M336 169.4l-.2 .2M336 169.4l.4-.1 .3 .2M336 169.3l-.2 .2M336 169.3l.2-.1 .5 .2M336 169.2l-.2 .1M336 169.2l.4-.1 .3 .2M336 169l-.2 .2"/>
<path d="M336 169l.4-.1 .3 .3M336 168.9l-.2 .2M336 168.9l.2-.1 .5 .2M336 168.8l.4-.1 .3 .2M336 168.6h.4l.3 .2M336 168.5l.2-.1 .5 .2M336 168.4l-.2 .2M336 168.4l.4-.1 .3 .2M336 168.2l-.2 .2M336 168.2h.4l.3 .1M336 168.1l-.2 .2M336 168.1l.4-.1 .3 .2"/>
<path d="M336 168l.2-.1 .5 .2M336 167.9l.4-.1 .3 .2M336 167.7l-.2 .2M336 167.7l.4-.1 .3 .3M336 167.6l-.2 .2M336 167.6l.2-.1 .5 .2M336 172.7h.1M336 172.5h.1M336 172.3h.1M336 172.2h.1M336 171.8h.1M336 171.4h.1"/>
<path d="M336 171.2h.1M336 171h.1M336 170.9h.1M336 170.5h.1M336 170.3h.1M336 170.1h.1M336 169.9h.1M336 169.5h.1M336 169.2h.1M336 169h.1M336 168.8h.1M336 168.6h.1"/>
<path d="M336 168.2h.1M336 167.9h.1M336 167.7h.1M336 173.6l-.1 .3M336 167.6h.1M336 168h.1M336 168.1h.1M336 168.3v.1M336 168.9h.1M336 169.3h.1M336 169.4h.1M336 170.2h.1"/>
<path d="M336 170.6h.1M336 170.7h.1M336 171.1h.1M336 171.5h.1M336 171.6v.1M336 171.9h.1M336 172h.1M336 172.8h.1M336 173.7h.1M336 167.4v.1M336 173.6v.4M336 173.7v.4"/>
<path d="M336.1 173.7h-.1M336.1 174.1h.1M336.1 173.7l.1 .1M336.1 167.5l.4 .1M336.1 167.4h-.1M336.1 167.4l.4 .1M336.1 173.7v.4M336.2 174.1h.1M336.2 173.8h.1a.19 .19 0 0 1 .2-.2 .19 .19 0 0 1 .2 .1l-.1 .2M336.2 173.8v.3M336.3 174.1h.2M336.4 173.7l-.1 .4"/>
<path d="M336.4 173.7h.1M336.5 173.7h.1M336.5 173.6v.4M336.5 173.7v.4M336.5 174h.2l-.2 .1M336.6 173.9l-.1 .1M336.6 173.6v.3M336.6 167.6a.43 .43 0 0 0-.8 0M346.9 165.8a1.81 1.81 0 0 1-1.8 0M348.2 167.9a1.8 1.8 0 0 0 1.7 0M348.2 168.3a1.8 1.8 0 0 0 1.7 0M348.2 167.9v.4"/>
<path d="M348.8 166.3l.6 .1a.31 .31 0 0 1-.3 .2 .31 .31 0 0 1-.3-.2zM349.1 164.5l-2.2 1.3M349.1 164.5l2.1 1.3M349.9 167.9v.4M351.2 165.8a1.85 1.85 0 0 0 1.8 0M361.1 173.4a.87 .87 0 0 1 1.6 .3 .92 .92 0 0 0-1.6 0zM361.2 173.6l.7-.3 .5 .1a.49 .49 0 0 1 0 .6 .49 .49 0 0 1-.5 .2 .61 .61 0 0 1-.7-.6zM361.4 173.2l.4-.2 .6 .2M361.6 173.9v.1M361.6 173.6v.3M361.6 174.1h.2M361.6 174h-.2l.2 .1"/>
<path d="M361.6 172.9h.4l.3 .2M361.6 172.8l-.1 .2M361.6 172.8l.3-.1 .4 .2M361.6 172.7l-.1 .2M361.6 172.7l.4-.1 .3 .2M361.6 172.5l-.1 .2M361.6 172.5h.4l.3 .2M361.6 172.4l.3-.1 .4 .2M361.6 172.3l.4-.1 .3 .2M361.6 172.2l.4-.1 .3 .2M361.6 172l-.1 .2M361.6 172l.3-.1 .4 .3"/>
<path d="M361.6 171.9l-.1 .2M361.6 171.9l.4-.1 .3 .2M361.6 171.8l-.1 .1M361.6 171.8l.4-.1 .3 .2M361.6 171.7l-.1 .1M361.6 171.7l.4-.1 .3 .2M361.6 171.5l-.1 .2M361.6 171.5l.3-.1 .4 .2M361.6 171.4l-.1 .2M361.6 171.4l.4-.1 .3 .2M361.6 171.2l-.1 .2M361.6 171.2h.4l.3 .2"/>
<path d="M361.6 171.1l.3-.1 .4 .2M361.6 171l.4-.1 .3 .2M361.6 170.9l-.1 .1M361.6 170.9l.4-.1 .3 .2M361.6 170.7l-.1 .2M361.6 170.7l.4-.1 .3 .3M361.6 170.6l-.1 .2M361.6 170.6l.3-.1 .4 .2M361.6 170.5l-.1 .1M361.6 170.5l.4-.1 .3 .2M361.6 170.3l-.1 .2M361.6 170.3h.4l.3 .2"/>
<path d="M361.6 170.2l-.1 .2M361.6 170.2l.3-.1 .4 .2M361.6 170.1l-.1 .2M361.6 170.1l.4-.1 .3 .2M361.6 169.9h.4l.3 .2M361.6 169.8l.3-.1 .4 .2M361.6 169.7l.4-.1 .3 .2M361.6 169.5h.4l.3 .2M361.6 169.4l-.1 .2M361.6 169.4l.4-.1 .3 .2M361.6 169.3l-.1 .2M361.6 169.3l.3-.1 .4 .2"/>
<path d="M361.6 169.2l-.1 .1M361.6 169.2l.4-.1 .3 .2M361.6 169l-.1 .2M361.6 169l.4-.1 .3 .3M361.6 168.9l-.1 .2M361.6 168.9l.3-.1 .4 .2M361.6 168.8l.4-.1 .3 .2M361.6 168.6h.4l.3 .2M361.6 168.5l.3-.1 .4 .2M361.6 168.4l-.1 .2M361.6 168.4l.4-.1 .3 .2M361.6 168.2l-.1 .2"/>
<path d="M361.6 168.2h.4l.3 .1M361.6 168.1l-.1 .2M361.6 168.1l.4-.1 .3 .2M361.6 168l.3-.1 .4 .2M361.6 167.9l.4-.1 .3 .2M361.6 167.7l-.1 .2M361.6 167.7l.4-.1 .3 .3M361.6 167.6l-.1 .2M361.6 167.6l.3-.1 .4 .2M361.6 172.7h.1M361.6 172.5h.1M361.6 172.3h.1"/>
<path d="M361.6 172.2h.1M361.6 171.8h.1M361.6 171.4h.1M361.6 171.2h.1M361.6 171h.1M361.6 170.9h.1M361.6 170.5h.1M361.6 170.3h.1M361.6 170.1h.1M361.6 169.9h.1M361.6 169.5h.1M361.6 169.2h.1"/>
<path d="M361.6 169h.1M361.6 168.8h.1M361.6 168.6h.1M361.6 168.2h.1M361.6 167.9h.1M361.6 167.7h.1M361.6 167.6h.1M361.6 168h.1M361.6 168.1h.1M361.6 168.3v.1M361.6 168.9h.1M361.6 169.3h.1"/>
<path d="M361.6 169.4h.1M361.6 170.2h.1M361.6 170.6h.1M361.6 170.7h.1M361.6 171.1h.1M361.6 171.5h.1M361.6 171.6v.1M361.6 171.9h.1M361.6 172h.1M361.6 172.8h.1M361.6 173.7h.1M361.6 167.4v.1"/>
<path d="M361.6 173.6v.4M361.6 173.7v.4M361.7 173.7h-.1M361.7 167.5l.5 .1M361.7 173.7l.1 .4M361.8 174.1h.1M361.8 173.7l.1 .1M361.8 173.7l-.2-.1h-.1l.1 .3M361.8 167.4h-.1M361.8 167.4l.3 .1M361.8 167.4h-.2M361.9 174.1h.1"/>
<path d="M361.9 173.8v.3M362 174.1h.2M362 173.7l-.1 .1M362 173.7v.4M362 173.7h.1M362.1 173.7h.1M362.1 173.7l.1 .4M362.1 173.6l.1 .4M362.2 174h.2l-.2 .1M362.2 173.6l.2 .1-.2 .2M362.2 173.6l-.2 .1M362.2 173.6v.3"/>
<path d="M362.2 173.9v.1M362.2 167.6a.47 .47 0 0 0-.7 0M184.2 180.4l.1 .7M184.2 180.4h.4M184.3 181.1l.1 .2M184.3 181.1h.3M184.4 181.3l.2 .2h1.1l-.1 .1M184.6 180.4v.7M184.6 181.1l.2 .2M184.8 181.3l.3 .2M184.8 181.3h-.4M185.2 181.7v.5l.3 .3"/>
<path d="M185.3 181.5l-.1 .2M185.5 180.3v.4M185.5 182.5l1.2 .7M185.6 181.6v.5l.3 .4M185.6 181.6l-.4 .1M185.9 182.5l1.1 .7M185.9 182.5h-.4M186.3 181.9l.1 .3M186.7 183.2h.6M187 183.2h.2M187 183.2h-.3M187.8 181.6v.4"/>
<path d="M214.8 186.8v14.3M236 180.6a2.61 2.61 0 0 0-.1 2.6l1.6 4.9-22.7 13M236 180.6l-.2 2.3"/>
<circle cx="58.1" cy="99.6" r=".74"/>
<circle cx="58.1" cy="99.6" r=".77"/>
<circle cx="76.3" cy="99.6" r=".77"/>
<circle cx="76.3" cy="99.6" r=".75"/>
<circle cx="58.1" cy="149.6" r=".76"/>
<circle cx="58.1" cy="149.7" r=".74"/>
<circle cx="76.3" cy="149.7" r=".77"/>
<circle cx="76.3" cy="149.7" r=".75"/>
<circle cx="91.5" cy="177.9" r=".3"/>
<circle cx="91.5" cy="174.5" r=".3"/>
<circle cx="91.5" cy="176.1" r=".3"/>
<circle cx="93.2" cy="175.2" r=".3"/>
<circle cx="94.8" cy="176.1" r=".29"/>
<circle cx="94.8" cy="177.8" r=".29"/>
<circle cx="185.8" cy="178.7" r=".29"/>
<circle cx="186.4" cy="177.1" r=".28"/>
<circle cx="187.3" cy="178.5" r=".27"/>
<circle cx="185.3" cy="180.5" r=".28"/>
<circle cx="186.2" cy="182" r=".29"/>
<circle cx="187.6" cy="181.8" r=".27"/>
<circle cx="188.2" cy="180.1" r=".28"/>
</g>
<path d="M336.3 151v16.4M361.9 151v16.4" fill="none" stroke="#000" stroke-width=".22" stroke-dasharray="6.3 1.3 1.3 1.3 1.3 1.3" stroke-dashoffset="1.4"/>
<text font-size="8.5" x="351.3" y="259">B</text>
<g font-size="8.1">
<text x="51.7" y="9.3">4</text>
<text x="159.7" y="9.3">3</text>
<text x="267.6" y="9.3">2</text>
<text x="375.6" y="9.3">1</text>
<text x="4" y="72.8">B</text>
<text x="423.1" y="72.8">B</text>
<text x="3.3" y="212.5">A</text>
<text x="422.4" y="212.5">A</text>
<text x="51.7" y="276">4</text>
<text x="159.7" y="276">3</text>
<text x="267.6" y="276">2</text>
<text x="375.6" y="276">1</text>
</g>
<text font-size="5.6" x="367.4" y="223.4">Functionland</text>
<text font-size="4.9" x="362" y="257">Functionland Box</text>
<g font-size="4.2">
<text x="254.4" y="62.5">3</text>
<text x="316.8" y="189.4">9</text>
<text x="378.2" y="189.4">9</text>
</g>
<g font-size="4.2" fill="#808080">
<text x="29.9" y="137.9">8.268</text>
<text x="28.7" y="142.7">210.00</text>
</g>
<g font-size="3.4">
<text x="350.2" y="229.5">TITLE:</text>
<text x="351.1" y="251.6">SIZE</text>
<text x="359.9" y="251.6">DWG. NO.</text>
<text x="408.9" y="251.7">REV</text>
<text x="351.2" y="265.2">SCALE: 1:2</text>
<text x="370.1" y="265.3">WEIGHT:</text>
<text x="396.9" y="265.2">SHEET 3 OF 5</text>
</g>
<text font-size="2.4" x="272.2" y="219.7">UNLESS OTHERWISE SPECIFIED:</text>
<g font-size="2.2">
<text x="327.8" y="220.1">NAME</text>
<text x="340.3" y="220.2">DATE</text>
<text x="271.9" y="225.3">DIMENSIONS ARE IN MILLIMETERS</text>
<text x="271.9" y="227.9">TOLERANCES:</text>
<text x="307.2" y="224.9">DRAWN</text>
<text x="271.9" y="230.6">FRACTIONAL</text>
<text x="271.9" y="233.2">ANGULAR: MACH</text>
<text x="294.9" y="233.2">BEND</text>
<text x="307.3" y="229.8">CHECKED</text>
<text x="271.9" y="235.9">TWO PLACE DECIMAL</text>
<text x="271.9" y="238.5">THREE PLACE DECIMAL</text>
<text x="307.2" y="234.5">ENG APPR.</text>
<text x="307.3" y="239.2">MFG APPR.</text>
<text x="307.3" y="243.9">Q.A.</text>
<text x="307.3" y="248.1">COMMENTS:</text>
</g>
<text font-size="2.1" x="275.5" y="265.1">DO NOT SCALE DRAWING</text>
<g font-size="2">
<text x="271.6" y="244.1">INTERPRET GEOMETRIC</text>
<text x="271.5" y="250.2">MATERIAL</text>
<text x="271.6" y="246.6">TOLERANCING PER:</text>
<text x="271.5" y="257">FINISH</text>
</g>
</svg>
